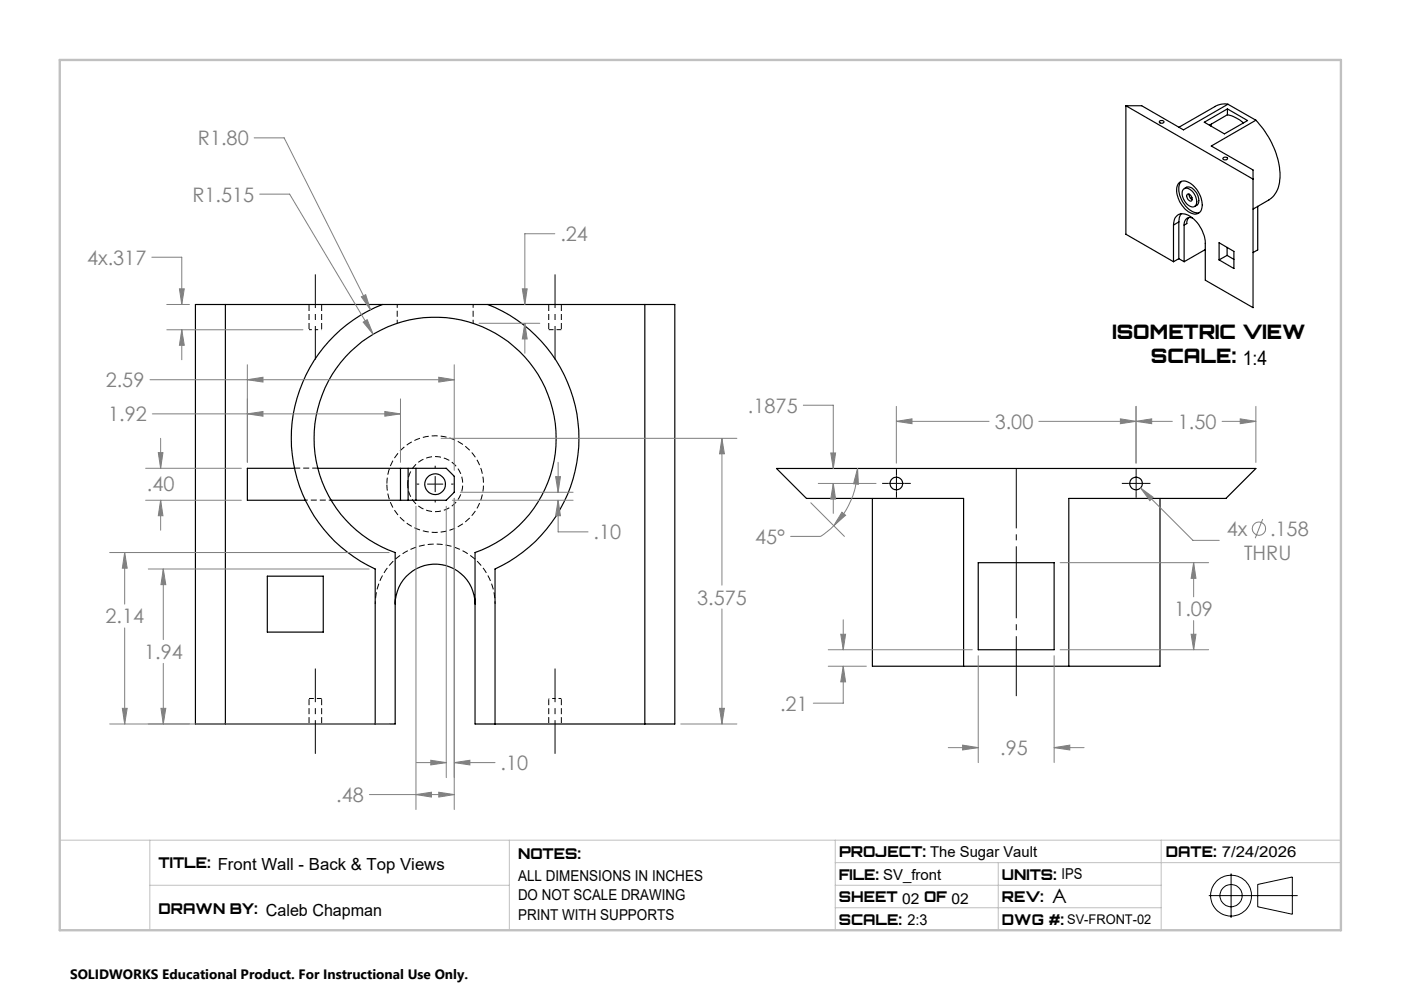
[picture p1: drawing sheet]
<svg xmlns="http://www.w3.org/2000/svg" width="297mm" height="210mm" viewBox="0 0 297 210" stroke-linecap="round" stroke-linejoin="round" font-family="sans-serif">
<g fill="none" stroke="#000" stroke-width=".25">
<path d="M238.6 22.4l27 15.6M238.6 22.4v27.2l10.1 5.9M245.8 25.7l.1-.1a.47 .47 0 0 1 .5-.1 .47 .47 0 0 1 .3 .4l-.1 .1a.44 .44 0 0 1-.6 .1 .44 .44 0 0 1-.2-.4zM250 38.7a2.2 2.2 0 0 1 2.9 .6 5.1 5.1 0 0 1 1.6 5.4 1.8 1.8 0 0 1-2.7 .1 5.5 5.5 0 0 1-2.2-5.6zM250.4 38.4a3.7 3.7 0 0 0 .2 4.3 4 4 0 0 0 3.4 2.4l.2-.1M251 40a1.64 1.64 0 0 1 2.5 .7 2.17 2.17 0 0 1 .1 2.8l-.4 .3M255.2 25.9l4.9-2.8 4.3 2.4-4.9 2.9zM256.8 26.3l-.2 .4M259.3 33.4a.44 .44 0 0 1 .5-.1 .44 .44 0 0 1 .3 .5h-.1a.44 .44 0 0 1-.5 .1 .44 .44 0 0 1-.3-.4zM260.1 24.3a8.1 8.1 0 0 1 3.5 1.7M260.1 24.3l-3.8 2.2M260.1 23.1v1.2"/>
<path d="M260.2 22.1a3.9 3.9 0 0 0-2.7 .5l-7.6 4.4M260.2 22.1l-9.4 5.4-8.8-5.1h-3.4M260.2 22.1l6 3.4M266.2 25.5l-9.5 5.4 8.9 5.1v29.2l-10.2-5.8v-7.8a6.7 6.7 0 0 0-4.5-6.3 2.01 2.01 0 0 0-2.2 2.4M266.2 25.5a17.1 17.1 0 0 1 5 13.2 5.2 5.2 0 0 1-2.3 3.7l-3.3 1.9M248.7 47.7v7.8M249.8 47l-1.1 .7M249.8 54.8l1.2 .7M249.8 47v7.8M249.8 54.8l-1.1 .7M250.3 45.3l-.4 .8-.1 .9M250.9 40.1a1.62 1.62 0 0 1 2.1 .9 2.17 2.17 0 0 1 .2 2.8 2.22 2.22 0 0 1-2.4-1.8 1.83 1.83 0 0 1 .1-1.9z"/>
<path d="M251 47.7v7.8M251.6 41.2a.88 .88 0 0 1 .9 .4 .88 .88 0 0 1-.1 1 1.03 1.03 0 0 1-.8-1.4zM251.9 46.1l-.3 .5-.1 .8-.5 .3M252 41.1v.1a1.3 1.3 0 0 0 .7 1.1M252 41.2h.1M252.6 41.9l-.3 .1M252.7 46.2a1.28 1.28 0 0 0-1.3 .2 1.28 1.28 0 0 0-.4 1.3M255.4 52.9l-4.4 2.6M258.4 51.4l3.1 1.9v3.6l-3.1-1.8zM260.1 54.1l-1.7 1M260.1 54.1l1.4 .9M260.1 52.4v1.7"/>
<path d="M266.6 43.7v9.3l-1 .5M41.4 64.5h101.6v88.9h-42.3v-36.3a25.6 25.6 0 0 0 12.2-39.4 25.6 25.6 0 0 0-41.3 0 25.6 25.6 0 0 0 12.1 39.4v36.3h-42.3zM47.8 64.5v88.9M81.1 64.5a30.5 30.5 0 0 0-19.4 27.5 30.5 30.5 0 0 0 17.8 28.6v32.8M103.4 64.5a30.5 30.5 0 0 1 19.3 27.5 30.5 30.5 0 0 1-17.8 28.6v32.8M136.7 64.5v88.9M62.4 99.2h-10v6.8h12.3M67.3 99.2h27.3l1.7 1.7v3.4l-1.7 1.7h-24.4M84.9 99.2v6.8M86.5 99.2v6.8M88.2 99.2v6.8M184.9 105.6v35.6h19.3"/>
<path d="M207.3 119.2h16.1v18.5h-16.1zM245.9 105.6v35.6h-19.4M56.7 122.1h11.8v11.9h-11.8zM83.7 128a8.5 8.5 0 0 1 8.5-8.4 8.5 8.5 0 0 1 8.5 8.4M204.2 141.2v-35.6h-33.3l-6.3-6.3h101.6l-6.4 6.3h-33.3v35.6M204.2 141.2h22.3"/>
<circle cx="92.2" cy="102.6" r="2.19"/>
<circle cx="190" cy="102.5" r="1.34"/>
<circle cx="240.8" cy="102.5" r="1.34"/>
</g>
<path d="M84.2 68.5v-4M100.3 68.5v-4" fill="none" stroke="#000" stroke-width=".21" stroke-dasharray="1.3 .6" stroke-dashoffset=".5" stroke-linecap="butt"/>
<path d="M62.4 99.2h5" fill="none" stroke="#000" stroke-width=".21" stroke-dasharray="1.3 .6" stroke-dashoffset=".1" stroke-linecap="butt"/>
<path d="M64.7 106h5.5" fill="none" stroke="#000" stroke-width=".21" stroke-dasharray="1.3 .6" stroke-dashoffset=".8" stroke-linecap="butt"/>
<path d="M116.3 69.9h2.7M68.2 148h-2.7" fill="none" stroke="#000" stroke-width=".21" stroke-dasharray="1.3 .6" stroke-dashoffset=".2" stroke-linecap="butt"/>
<path d="M65.5 69.9h1.3M66.8 69.9h1.4M79.5 128a12.7 12.7 0 0 1 12.7-12.7 12.7 12.7 0 0 1 12.7 12.7M117.6 148h-1.3M119 148h-1.4" fill="none" stroke="#000" stroke-width=".21" stroke-dasharray="1.3 .6" stroke-dashoffset=".7" stroke-linecap="butt"/>
<path d="M65.5 64.5v5.4M68.2 69.9v-5.4M116.3 64.5v5.4M119 69.9v-5.4M82 102.6a10.2 10.2 0 0 1 15.1-9 10.2 10.2 0 0 1 .8 17.5 10.2 10.2 0 0 1-15.9-7.5v-1M65.5 148v5.4M68.2 153.4v-5.4M116.3 148v5.4M119 153.4v-5.4" fill="none" stroke="#000" stroke-width=".21" stroke-dasharray="1.3 .6" stroke-dashoffset="-.1" stroke-linecap="butt"/>
<path d="M86.4 102.6a5.8 5.8 0 0 1 8.5-5.2 5.8 5.8 0 0 1 .7 10 5.8 5.8 0 0 1-9.2-4v-.8" fill="none" stroke="#000" stroke-width=".21" stroke-dasharray="1.3 .6" stroke-dashoffset=".4" stroke-linecap="butt"/>
<path d="M32.2 54.5h6.3v10M35.3 64.5h4.8M35.3 69.9h28.9M38 61.2h1.1l-.6 3.3zM38.5 69.9v6.3" fill="none" stroke="#808080" stroke-width=".21"/>
<path d="M12.7 178.1h271.5M31.7 178.1v19M107.9 178.1v19M177 178.1v19M246.1 178.1v19M31.7 187.6h76.2M177 187.6h69.1M177 182.8h107.2M177 192.4h69.1M211.6 182.8v14.3" fill="none" stroke="#c0c0c0" stroke-width=".21"/>
<path d="M12.7 12.7h271.5v184.4h-271.5z" fill="none" stroke="#c0c0c0" stroke-width=".5"/>
<path d="M38 61.2h1.1l-.6 3.3z" fill="#808080"/>
<path d="M38.5 69.9l.6 3.3h-1.1z" fill="none" stroke="#808080" stroke-width=".21"/>
<path d="M38.5 69.9l.6 3.3h-1.1z" fill="#808080"/>
<path d="M55 41.1h6.4l17.7 29.7M77 68.3l.8-.6 1.3 3.1z" fill="none" stroke="#808080" stroke-width=".21"/>
<path d="M77 68.3l.8-.6 1.3 3.1z" fill="#808080"/>
<path d="M117.6 49.5h-6.4v15M101.5 68.5h12.9M111.2 68.5l.5 3.3h-1zM111.2 68.5v6.4" fill="none" stroke="#808080" stroke-width=".21"/>
<path d="M111.2 68.5l.5 3.3h-1z" fill="#808080"/>
<path d="M110.7 61.2h1l-.5 3.3z" fill="none" stroke="#808080" stroke-width=".21"/>
<path d="M110.7 61.2h1l-.5 3.3z" fill="#808080"/>
<path d="M53.9 29.2h6.3l18.3 36.5M76.6 62.9l.9-.5 1 3.3z" fill="none" stroke="#808080" stroke-width=".21"/>
<path d="M76.6 62.9l.9-.5 1 3.3z" fill="#808080"/>
<path d="M31.4 120.6h46.8M34.6 120.6l.5 3.3h-1zM34.6 120.6v14.9M31.4 153.4h8.7M34.6 140.6v12.8" fill="none" stroke="#808080" stroke-width=".21"/>
<path d="M34.6 120.6l.5 3.3h-1z" fill="#808080"/>
<path d="M34.1 150.1h1l-.5 3.3z" fill="none" stroke="#808080" stroke-width=".21"/>
<path d="M34.1 150.1h1l-.5 3.3z" fill="#808080"/>
<path d="M23.2 117.1h59.3M26.4 117.1v10.9M26.4 133.1v20.3M23.2 153.4h59.3M25.9 150.1h1.1l-.6 3.3z" fill="none" stroke="#808080" stroke-width=".21"/>
<path d="M25.9 150.1h1.1l-.6 3.3z" fill="#808080"/>
<path d="M26.4 117.1l.6 3.3h-1.1z" fill="none" stroke="#808080" stroke-width=".21"/>
<path d="M26.4 117.1l.6 3.3h-1.1z" fill="#808080"/>
<path d="M30.9 99.2h20.3M33.5 95.9h1l-.5 3.3zM34 92.9v6.3M30.9 106h20.3M34 106v6.4" fill="none" stroke="#808080" stroke-width=".21"/>
<path d="M33.5 95.9h1l-.5 3.3z" fill="#808080"/>
<path d="M34 106l.5 3.3h-1z" fill="none" stroke="#808080" stroke-width=".21"/>
<path d="M34 106l.5 3.3h-1z" fill="#808080"/>
<path d="M52.4 77.3v20.7M96.3 77.3v22.4M31.8 80.5h64.5M52.4 80.5l3.3-.6v1.1z" fill="none" stroke="#808080" stroke-width=".21"/>
<path d="M52.4 80.5l3.3-.6v1.1z" fill="#808080"/>
<path d="M93 79.9l3.3 .6-3.3 .5z" fill="none" stroke="#808080" stroke-width=".21"/>
<path d="M93 79.9l3.3 .6-3.3 .5z" fill="#808080"/>
<path d="M94.6 107.3v57.5M96.3 105.6v59.2M88.2 161.6h6.4M91.3 161.1l3.3 .5-3.3 .5zM96.3 161.6h8.6" fill="none" stroke="#808080" stroke-width=".21"/>
<path d="M91.3 161.1l3.3 .5-3.3 .5z" fill="#808080"/>
<path d="M96.3 161.6l3.3-.5v1z" fill="none" stroke="#808080" stroke-width=".21"/>
<path d="M96.3 161.6l3.3-.5v1z" fill="#808080"/>
<path d="M118.3 98v6.3M95.8 106h25.7M97.5 104.3h24M118.3 106l.5 3.3h-1zM118.3 106v6.7h6.3" fill="none" stroke="#808080" stroke-width=".21"/>
<path d="M118.3 106l.5 3.3h-1z" fill="#808080"/>
<path d="M117.8 101h1l-.5 3.3z" fill="none" stroke="#808080" stroke-width=".21"/>
<path d="M117.8 101h1l-.5 3.3z" fill="#808080"/>
<path d="M32.3 87.7h52.6M52.4 87.7l3.3-.5v1zM52.4 84.5v13.5M84.9 84.5v13.5" fill="none" stroke="#808080" stroke-width=".21"/>
<path d="M52.4 87.7l3.3-.5v1z" fill="#808080"/>
<path d="M81.6 87.2l3.3 .5-3.3 .5z" fill="none" stroke="#808080" stroke-width=".21"/>
<path d="M81.6 87.2l3.3 .5-3.3 .5z" fill="#808080"/>
<path d="M88.2 107.3v64.3M96.3 105.6v66M78.3 168.4h18M88.2 168.4l3.2-.5v1z" fill="none" stroke="#808080" stroke-width=".21"/>
<path d="M88.2 168.4l3.2-.5v1z" fill="#808080"/>
<path d="M93 167.9l3.3 .5-3.3 .5z" fill="none" stroke="#808080" stroke-width=".21"/>
<path d="M93 167.9l3.3 .5-3.3 .5z" fill="#808080"/>
<path d="M93.5 92.9h62.7M153 92.9l.5 3.3h-1zM153 92.9v31.1M153 129.1v24.3M144.3 153.4h11.9" fill="none" stroke="#808080" stroke-width=".21"/>
<path d="M153 92.9l.5 3.3h-1z" fill="#808080"/>
<path d="M152.5 150.1h1l-.5 3.3z" fill="none" stroke="#808080" stroke-width=".21"/>
<path d="M152.5 150.1h1l-.5 3.3z" fill="#808080"/>
<path d="M207.3 139v22.6M223.4 139v22.6M201 158.4h6.3M204 157.9l3.3 .5-3.3 .5zM223.4 158.4h6.4" fill="none" stroke="#808080" stroke-width=".21"/>
<path d="M66.8 76.2v-18.1M117.6 76.2v-18.1M66.8 141.7v18M117.6 141.7v18" fill="none" stroke="#000" stroke-width=".21" stroke-dasharray="15.2 1.3 1.3 1.3" stroke-dashoffset="8.1" stroke-linecap="butt"/>
<path d="M92.2 99.2v-.5M88.8 102.6h-.5M92.2 102.6v-1.7M92.2 102.6h-1.7M92.2 102.6v1.7M92.2 102.6h1.7M92.2 106v.5M95.6 102.6h.5" fill="none" stroke="#000" stroke-width=".21" stroke-dasharray="15.2 1.3 1.3 1.3" stroke-linecap="butt"/>
<path d="M204 157.9l3.3 .5-3.3 .5z" fill="#808080"/>
<path d="M223.4 158.4l3.3-.5v1z" fill="none" stroke="#808080" stroke-width=".21"/>
<path d="M223.4 158.4l3.3-.5v1z" fill="#808080"/>
<path d="M224.7 119.2h31.5M253 119.2v7.3M224.7 137.7h31.5M252.4 134.4h1.1l-.5 3.3zM253 131.5v6.2" fill="none" stroke="#808080" stroke-width=".21"/>
<path d="M252.4 134.4h1.1l-.5 3.3z" fill="#808080"/>
<path d="M253 119.2l.5 3.4h-1.1z" fill="none" stroke="#808080" stroke-width=".21"/>
<path d="M253 119.2l.5 3.4h-1.1z" fill="#808080"/>
<path d="M175.5 137.7h30.6M178.2 134.4h1l-.5 3.3zM178.7 131.3v6.4M175.5 141.2h8.1M178.7 141.2v7.8h-6.3" fill="none" stroke="#808080" stroke-width=".21"/>
<path d="M178.2 134.4h1l-.5 3.3z" fill="#808080"/>
<path d="M178.7 141.2l.5 3.3h-1z" fill="none" stroke="#808080" stroke-width=".21"/>
<path d="M178.7 141.2l.5 3.3h-1z" fill="#808080"/>
<g fill="none" stroke="#808080" stroke-width=".21">
<path d="M241.7 103.4l2.7 2-.7 .7zM241.7 103.4l11.1 11.1h5.6M267.6 110l-1.6 4.1"/>
<circle cx="266.8" cy="112" r="1.4"/>
</g>
<path d="M241.7 103.4l2.7 2-.7 .7z" fill="#808080"/>
<path d="M190 89.3l3.3-.5v1zM190 86.1v12M190 89.3h19.6M220.2 89.3h20.6M240.8 86.1v12" fill="none" stroke="#808080" stroke-width=".21"/>
<path d="M190 89.3l3.3-.5v1z" fill="#808080"/>
<path d="M237.5 88.8l3.3 .5-3.3 .5z" fill="none" stroke="#808080" stroke-width=".21"/>
<path d="M237.5 88.8l3.3 .5-3.3 .5z" fill="#808080"/>
<path d="M170.3 85.9h6.3v13.4M173.4 102.5h12.3M176.6 102.5l.5 3.3h-1zM176.6 102.5v6.3" fill="none" stroke="#808080" stroke-width=".21"/>
<path d="M176.6 102.5l.5 3.3h-1z" fill="#808080"/>
<path d="M176.1 96h1l-.5 3.3z" fill="none" stroke="#808080" stroke-width=".21"/>
<path d="M176.1 96h1l-.5 3.3z" fill="#808080"/>
<path d="M240.8 89.3l3.3-.5v1zM240.8 86.1v12M240.8 89.3h7.7M259 89.3h7.2M266.2 86.1v11.9" fill="none" stroke="#808080" stroke-width=".21"/>
<path d="M240.8 89.3l3.3-.5v1z" fill="#808080"/>
<path d="M262.9 88.8l3.3 .5-3.3 .5z" fill="none" stroke="#808080" stroke-width=".21"/>
<path d="M262.9 88.8l3.3 .5-3.3 .5z" fill="#808080"/>
<path d="M171.8 106.5l7.2 7.2M178.4 108.6l.8 .6-2.5 2.2z" fill="none" stroke="#808080" stroke-width=".21"/>
<path d="M178.4 108.6l.8 .6-2.5 2.2z" fill="#808080"/>
<path d="M181.8 99.3l.1 3.3-1-.1z" fill="none" stroke="#808080" stroke-width=".21"/>
<path d="M181.8 99.3l.1 3.3-1-.1z" fill="#808080"/>
<g fill="none" stroke="#000" stroke-width=".21">
<path d="M256.2 189.8h18.8M260.9 185.1v9.4M266.6 187.4l7.3-1.5v7.9l-7.3-1.6z"/>
<circle cx="260.9" cy="189.8" r="4.3"/>
<circle cx="260.9" cy="189.8" r="2.36"/>
</g>
<path d="M181.8 99.3a17.2 17.2 0 0 1-7.9 14.4h-6.3" fill="none" stroke="#808080" stroke-width=".21"/>
<path d="M215.4 147.5v-48.2" fill="none" stroke="#000" stroke-width=".21" stroke-dasharray="15.2 1.3 1.3 1.3" stroke-dashoffset="2.5" stroke-linecap="butt"/>
<g fill="none" stroke="#000" stroke-width=".21" stroke-dasharray="15.2 1.3 1.3 1.3" stroke-linecap="butt">
<path d="M188.3 102.4h-1.3M190 102.4v-1.6M190 102.4h-1.7M190 102.4v1.7M190 102.4h1.7M190 100.8v-1.4M190 104.1v1.4M191.7 102.4h1.3M239.1 102.4h-1.3M240.8 102.4v-1.6M240.8 102.4h-1.7M240.8 102.4v1.7"/>
<path d="M240.8 102.4h1.7M240.8 100.8v-1.4M240.8 104.1v1.4M242.5 102.4h1.3"/>
</g>
<g font-size="4.2" fill="#808080">
<text x="41.9" y="30.8">R1.80</text>
<text x="40.8" y="42.7">R1.515</text>
<text x="118.8" y="51.1">.24</text>
<text x="18.4" y="56.1">4x.317</text>
<text x="22.4" y="82.1">2.59</text>
<text x="22.9" y="89.3">1.92</text>
<text x="158.5" y="87.5">.1875</text>
<text x="210.8" y="90.9">3.00</text>
<text x="249.6" y="90.9">1.50</text>
<text x="31.1" y="104">.40</text>
<text x="260" y="113.6">4x</text>
<text x="269.2" y="113.6">.158</text>
<text x="125.8" y="114.3">.10</text>
<text x="160" y="115.3">45°</text>
<text x="263.7" y="118.7">THRU</text>
<text x="147.8" y="128.1">3.575</text>
<text x="248.9" y="130.6">1.09</text>
<text x="22.3" y="132.1">2.14</text>
<text x="30.5" y="139.6">1.94</text>
<text x="165.3" y="150.6">.21</text>
<text x="212" y="160">.95</text>
<text x="106.1" y="163.2">.10</text>
<text x="71.3" y="170">.48</text>
</g>
<g font-size="4.2">
<text x="235.8" y="71.7">ISOMETRIC VIEW</text>
<text x="243.9" y="77">SCALE: 1:4</text>
<text x="223" y="191.4">A</text>
</g>
<g font-size="3.2">
<text x="177.8" y="181.7">PROJECT: The Sugar Vault</text>
<text x="109.8" y="186.6">ALL DIMENSIONS IN INCHES</text>
<text x="109.8" y="190.8">DO NOT SCALE DRAWING</text>
<text x="109.8" y="195">PRINT WITH SUPPORTS</text>
</g>
<g font-size="3.1">
<text x="33.6" y="183.9">TITLE: Front Wall - Back &amp; Top Views</text>
<text x="109.8" y="182">NOTES:</text>
<text x="247.1" y="181.7">DATE: 7/24/2026</text>
<text x="177.8" y="186.5">FILE: SV_front</text>
<text x="177.8" y="191.2">SHEET 02 OF 02</text>
<text x="212.3" y="186.4">UNITS: IPS</text>
<text x="212.3" y="191.2">REV:</text>
<text x="33.6" y="193.7">DRAWN BY: Caleb Chapman</text>
<text x="177.8" y="196">SCALE: 2:3</text>
<text x="212.3" y="196">DWG #: SV-FRONT-02</text>
</g>
<text font-size="2.9" x="14.8" y="207.5">SOLIDWORKS Educational Product. For Instructional Use Only.</text>
</svg>
